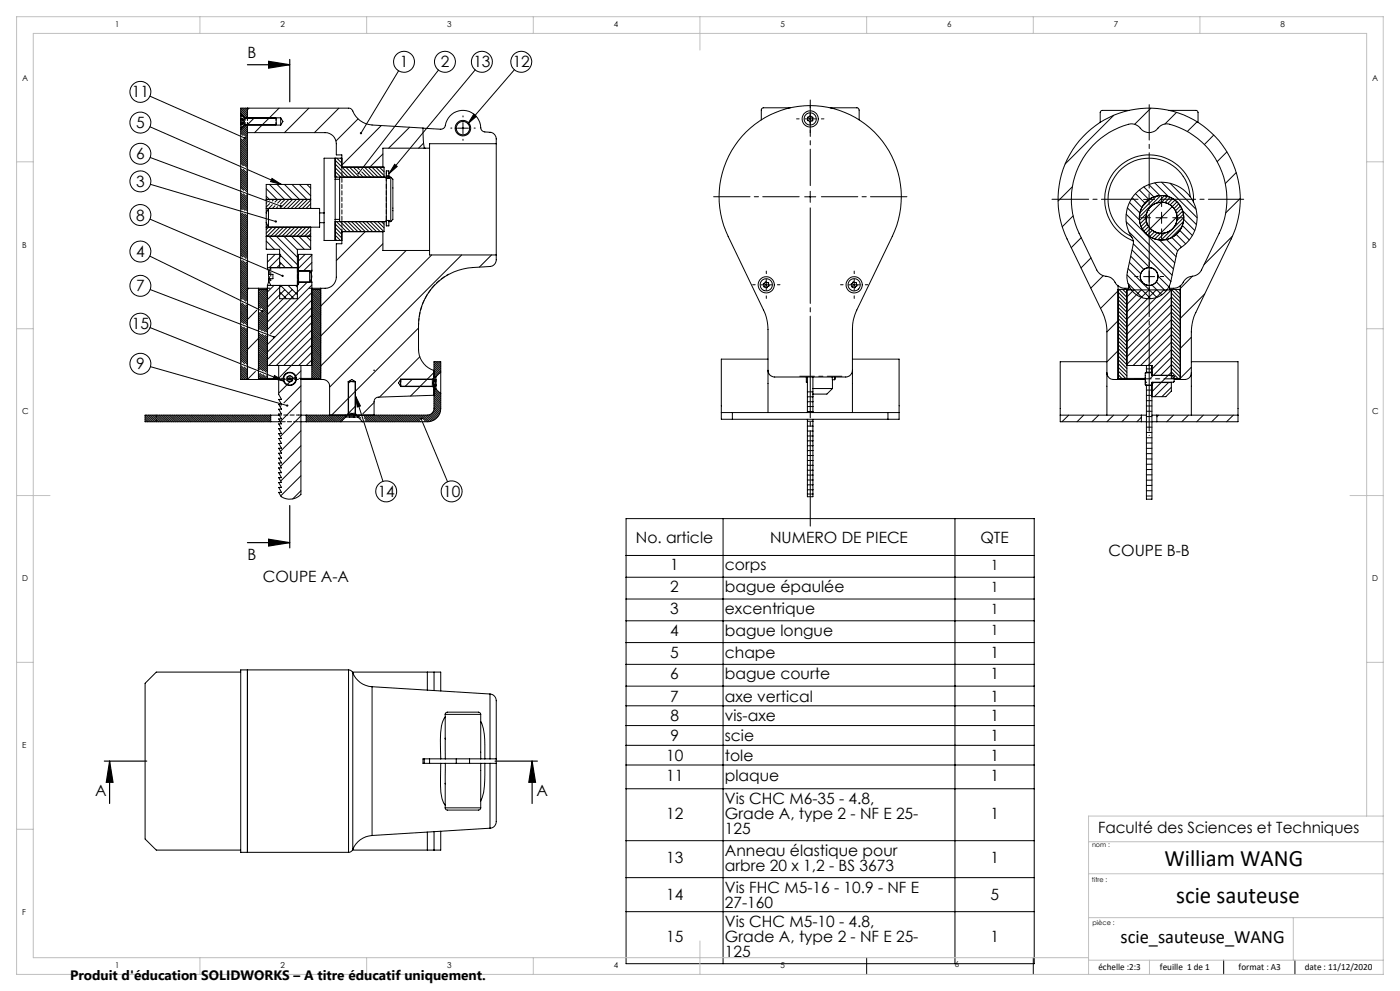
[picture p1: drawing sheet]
<svg xmlns="http://www.w3.org/2000/svg" width="420mm" height="297mm" viewBox="0 0 420 297" stroke-linecap="round" stroke-linejoin="round" font-family="sans-serif">
<g fill="none" stroke="#000" stroke-width=".3">
<path d="M45 38l39.4 17.3M45 28.8l28.4 12.6M72.2 33.7l1.6 1.6M72.2 33.2l2 2M72.2 32.6l2 2M72.2 39.9l.7 .7M72.2 39.3l2 2M72.2 36.9h.7l-.1 .5M72.2 35.5v.3M72.2 36.9v.5M72.2 35.8v1.1M72.2 38.2v.6"/>
<path d="M72.2 34v.6M72.2 34v-1.6h32.4a1.27 1.27 0 0 1 1.2 .9 6.6 6.6 0 0 0 5.8 4.2l15.3 .9M72.2 34.6h.3M72.2 35.5h.6M72.2 37.4h.6M72.2 34.6v.9M72.2 37.4v.8M72.2 38.8v74.9h5.3M72.2 34l1.4 1.3M72.2 38.8l2 2M72.5 34.6l.8 .8h9.5l.1 1.8-.1 .2h-9.5l-.8 .8h-.3M72.5 34.6l-.3 .3"/>
<path d="M72.5 38.5l1.7 1.7M72.6 32.4l1.6 1.6M72.8 35.8v1.1M72.8 35.5l.1 .3h-.7M72.8 35.5l.5 .9-.5 1M72.8 38.2l1.4 1.4M73.1 38l1.1 1.1M73.1 32.4l1.1 1.1M73.4 37.7l.8 .8M73.6 35.3v.1M73.6 37.4v.1M73.6 37.5l-1.4 1.3"/>
<path d="M73.6 37.5h10.6M73.6 35.3h10.6M73.7 32.4l.5 .5 .5-.5M73.8 37.5l.4 .5M74.2 32.4v3M74.2 39.8h23.3a3.3 3.3 0 0 1 3.4 3.3v3.3h1.7v3.7h12.6v3M76.2 35.4l-2 2v76.3M78.6 37.5l-2.2 2.3M80.7 35.4l-2 2M83.7 32.4l-2.9 2.9M84.2 35.3v2.2M84.2 35.3l.7 1.1-.7 1.1"/>
<path d="M92.7 32.4l-7.4 7.4M101.7 32.4l-7.4 7.4M107.4 35.6l-6.6 6.7M114.4 37.6l-11.8 11.9M119.6 21.2l-11.3 18.7M122.9 38.1l-6.3 6.3M126.9 38.4l.4 6M126.9 38.4l5.3 .3a1.65 1.65 0 0 0 1.6-1.9 5.4 5.4 0 0 1 6-3.6 5.4 5.4 0 0 1 4.5 5.5l.2 .4a2.99 2.99 0 0 0 2.5 .5 1.9 1.9 0 0 1 1.9 2v1.5M131.6 21l-24 30.9M137.2 38.4h3.3M138.9 36.8v3.3M142.1 34.2l.8 .7-2.5 2.2z"/>
<path d="M142.6 21l-25.9 31.1M154.3 20.9l-13.9 16.2M237.1 32.3h-8.3l-.4 .5v3.1M241.4 35.6h3.3M242.3 35.1h.4a.34 .34 0 0 1 .4-.4 .34 .34 0 0 1 .3 .4 .37 .37 0 0 1 .5 .1 .37 .37 0 0 1-.2 .5 .34 .34 0 0 1 .1 .5 .34 .34 0 0 1-.5 .1l-.2 .3-.4-.3a.4 .4 0 0 1-.5-.2 .4 .4 0 0 1 .2-.5zM243.1 34v3.3M249.1 32.3h8.2l.4 .7v2.9M334.1 34.6l-14.6 14.5M338.7 33.1h-8.2l-.4 .7v2.9M345.3 32.4l-4.9 4.8M350.7 33.1h8.3l.4 .5v3.1M353 33.7l-3.5 3.5"/>
<path d="M359.1 36.5l-2.9 2.9M45 47.2l39.2 14.6M45.1 55.2l37.6 11.2M72.2 59.5l2 2.1M72.2 59l2 2M72.2 58.4l2 2M72.2 57.9l2 2M72.2 56.2l.9 .8M72.2 55.6l1.8 1.8M72.2 55.1l2 1.9M72.2 54.5l2 2M72.2 53.9l2 2"/>
<path d="M72.2 53.4l2 2M72.2 52.8l2 2M72.2 52.2l2 2.1M72.2 51.7l2 2M72.2 51.1l2 2M72.2 50.5l2 2.1M72.2 48.9l.8 .8M72.2 48.3l1.8 1.8M72.2 47.8l2 2M72.2 47.2l2 2M72.2 46.6l2 2M72.2 46.1l2 2"/>
<path d="M72.2 45.5l2 2M72.2 44.9l2 2.1M72.2 44.4l2 2M72.2 43.8l2 2M72.2 43.3l2 2M72.2 42.7l2 2M72.2 42.2l2 1.9M72.2 41.6l2 2M72.9 41.7l1.3 1.3M73 50.8l1.2 1.2M73 58.1l1.2 1.2M73.3 41.6l.9 .9"/>
<path d="M73.5 41.2l.7 .7M73.9 58.4l.3 .3M74 51.2l.2 .2M79.9 58.8l.9 1M79.9 56.5l3.2 3.3M79.9 59.8h13.3M80.9 55.3l4.4 4.5M81.1 59.8l-.2 .2M81.6 53.5l2.8 1.8-3.2-.9zM82.2 59.8l-.5 .5M83.1 55.3l4.5 4.5M83.3 59.8l-.8 .8"/>
<path d="M84.4 59.8l-1.1 1.1M85.3 55.3l4.5 4.5M85.5 59.8l-1.4 1.4M86.7 59.8l-2.7 2.7M87.6 55.3l4.4 4.5M87.8 59.8l-2.7 2.7M88.9 59.8l-2.7 2.7M89.8 55.3l3.4 3.4M90.1 59.8l-2.8 2.7M91.2 59.8l-2.8 2.7M92.1 55.3l1.1 1.1M92.3 59.8l-2.7 2.7"/>
<path d="M93.2 59.9l-2.5 2.6M100.5 52.5l.6 .6M100.5 51.4l1.7 1.7M100.5 50.3l2.9 2.8M100.5 49.1l4 4M100.5 48l5.1 5.1M100.5 53.7v12.1M100.5 47.4v6.3M100.5 53.7h1.4M100.5 53.1h15.4M101 47.4l1.6 1.5M101.9 53.7v12.1"/>
<path d="M101.9 53.1v.6M102.2 47.4l.4 .4M102.6 47.4h-5.4v16.4M103.7 50.1l3 3M104.8 50.1l3 3M106 50.1l1.3 1.3M107.1 50.1l.7 .7M108 52.1l1 1M108.2 50.1l.1 .1M108.5 51.5l1.6 1.6M109 50.9l2.2 2.2M109.5 50.2l2.8 2.9"/>
<path d="M110.5 50.1l3 3M111.6 50.1l3 3M112.7 50.1l2.5 2.5M113.8 50.1l1.4 1.4M114.9 46.1l-4 4M115.9 53.4v12.7M115.9 52.7v.7M115.9 52.7h.8M116.7 52.1v-.9h-.8v1.5M116.7 52.1v.6M116.7 52.7v.7h-.8M116.7 53.1h.5"/>
<path d="M117.2 53.1v13.3M117.2 53.1l.7 .6v12.1l-.7 .6M118.4 49.2l.8 .7-2.5 2.2zM127.1 42.9l-1.5 1.5M127.3 44.4h.1M128.9 44.4v30.7M128.9 44.4h-14v5.7l.3 .2M148.9 43.1v33.3M148.9 43.1h-20v1.3M241.4 59h3.3M243.1 57.3v3.3M321.7 55.9l-4.3 4.4"/>
<path d="M339.7 59.3l2.8 2.9M340.6 58l2.9 2.9M340.8 57.9a10.7 10.7 0 0 1 16.2 1 10.7 10.7 0 0 1-3.4 15.9l-.6 1.1-1.7 8.4a6.7 6.7 0 0 1-8 5.1 6.7 6.7 0 0 1-5.1-7.9l1.8-8.3-.1-1.3a11.1 11.1 0 0 1 .9-14zM341.8 56.9l2.9 2.9M343.1 59.8h3.3M343.1 56l3 3M344.7 55.3l3.3 3.3M344.7 58.1v3.3M345.1 59.5l-2.4 2.4M346.4 54.8l4.2 4.1M347 58.8l-5 4.9M348.2 58.6l-6.4 6.4"/>
<path d="M348.5 54.6l10.6 10.7M349.3 58.7l-2.1 2.1M350.2 58.8l-8.1 8.3M351 54.9l7.8 7.8M351.1 59.1l-1.6 1.6M351.8 59.5l-1.5 1.5M352.5 60l-1.5 1.4M357 58.9a12.3 12.3 0 0 0-19.1-9.4 12.3 12.3 0 0 0 1.5 21.3M364.1 40.5l-2.8 2.8M368.1 45.5l-2.9 2.9M370.9 51.7l-3.3 3.3M372.1 59.5l-4.4 4.3"/>
<path d="M44.9 76.8l33.8 16.4M45 65.7l39.8 17M72.2 78.6l2 2M72.2 71.9l2 2M72.2 71.3l2 2M72.2 65.7l2 2M72.2 79.8l2 1.9M72.2 79.2l2 2M72.2 78.1l2 2M72.2 76.4l.7 .6M72.2 75.8l1.6 1.7M72.2 75.2l2 2.1"/>
<path d="M72.2 74.7l2 2M72.2 74.2l2 1.9M72.2 73.6l2 2M72.2 73l2 2M72.2 72.5l2 2M72.2 70.8l2 2M72.2 70.2l2 2M72.2 69.6l2 2M72.2 69.1l2 2M72.2 68.5l2 2M72.2 68l2 2M72.2 67.4l2 2"/>
<path d="M72.2 66.8l2 2M72.2 66.3l2 2M72.2 65.2l2 2M72.2 64.6l2 2M72.2 64l2 2M72.2 61.8l1.3 1.3M72.2 61.2l2 2M72.2 60.7l2 1.9M72.2 60.1l2 2M72.2 62.3l.5 .6M72.6 63.8l1.6 1.7M72.8 78.1l1.4 1.4"/>
<path d="M73.4 64.1l.8 .8M73.8 78.5l.4 .4M74.2 64.3h.1M79.9 72.2l2.4 2.5M79.9 74.5l.2 .2M79.9 62.5v1.3M79.9 66.7v1.4M79.9 63.8l.6-1.3v5.6M79.9 62.5h16v1.3M79.9 62.5v-7.2h13.3v7.2M79.9 63.8v2.9M79.9 68.1v6.6h4v5.5"/>
<path d="M79.9 70.8h13.3M79.9 66.7l.6 1.4M80.1 60.7l-.2 .2M80.3 76.2l-.1 .1M80.6 68.1l-.7 .7M80.7 70.8l8.5 8.5M80.9 61l-1 1.1M81.7 61.3l-1.1 1.2M81.7 68.1l-1.8 1.8M82.5 61.7l-.8 .8M82.5 76.2l-2.3 2.4M82.8 68.1l-2.7 2.7"/>
<path d="M82.9 70.8l6.3 6.3M83.3 61.9l-.5 .6M83.9 76.3l3.9 3.9M83.9 78.5l1.7 1.7M84 68.1l-2.8 2.7M84.2 76.8l-3.4 3.4M84.2 79.1l-1.2 1.1M84.2 76.2h-4v4M85.1 68.1l-2.8 2.7M85.2 70.8l4 4.1M86.2 68.1l-2.7 2.7M87.3 68.1l-2.7 2.7"/>
<path d="M87.4 70.8l3.9 3.9M88.4 68.1l-2.7 2.7M89.6 68.1l-2.7 2.7M89.6 70.8l3.6 3.6M90.7 68.1l-2.7 2.7M91.5 76.2l-2 2M91.8 68.1l-2.7 2.7M91.9 70.8l1.3 1.3M92.9 68.1l-2.7 2.7M93.2 61.1l-1.4 1.4M93.2 62.2l-.2 .3M93.2 68.9l-1.9 1.9"/>
<path d="M93.2 70.1l-.7 .7M93.2 68.1v6.6h-4v5.5M93.6 76.4l-4.1 4M93.6 78.7l-2.6 2.5M95.9 63.8v2.9M95.9 66.7v1.4h-16M95.9 63.8h1.3M95.9 66.7h1.3M97.2 63.8v2.9M97.2 66.7v5.4h5.4M100.5 71.6l.5 .5M100.5 70.5l1.6 1.6"/>
<path d="M100.5 69.4l2.1 2M100.5 68.2l2.1 2M100.5 67.1l2.3 2.3M100.5 65.8v6.3M100.5 66.4h15.4M100.5 65.8h1.4M101 66.4l3 3M101.9 65.8v.6M102.1 66.4l3 3M103.2 66.4l3 3M104.4 66.4l3 3M105.4 66.4l3 3"/>
<path d="M106.6 66.4l3 3-8.7 8.7M107.7 66.4l3 3M108.8 66.4l3 3M110 66.4l3 3M111.1 66.4l3 3M112.2 66.4l3 3M113.3 66.4l1.9 1.9M114.4 66.4l.8 .8M114.9 73.1l-18.7 18.7M114.9 69.4v5.7h14M115.2 69.4h-12.6v3.7h-1.7v10a3.3 3.3 0 0 1-3.4 3.3h-1.3M115.2 66.4v3"/>
<path d="M115.9 66.1h.8v1.6h-.8zM116.7 66.4h.5M121.8 75.1l-25.6 25.6M128.9 75.1v1.3h20M129.5 76.4l-33.3 33.3M138.5 76.4l-39.6 39.6M147.5 76.4l-3.7 3.6M148.9 76.4a3.3 3.3 0 0 1-.6 2.8l-.6 .5-.7 .2a27.4 27.4 0 0 0-10.8 1.6 17.3 17.3 0 0 0-10.6 16v7.2a6.7 6.7 0 0 0 4.6 6.4M321.9 64.7l-3.2 3.3M324.4 71.2l-3 3M327.3 77.3l-3 3M337.9 66.5l14.1 14.1"/>
<path d="M337.9 64.2l14.5 14.6M338.2 62.3l3.6 3.6M338.7 69.5l12.9 13M338.8 78.6l3.4 3.4M338.8 60.7l3.1 3.1M339.2 76.8l3.9 3.9M339.6 74.9l5.3 5.3M340 73.1l11.3 11.2M343.9 66.3l-1.6 1.6M344 64l-2.2 2.1M344.2 67.1l-1.5 1.5M344.6 67.9l-1.5 1.4"/>
<path d="M345.7 69l-1.5 1.4M346.4 69.5l-1.5 1.4M346.8 65.3h3.3M347.2 69.8l-1.5 1.5M347.8 71.9l5 5M348.5 63.6v3.4M349.3 69.8l-2 2.1M349.9 71.8l3.4 3.4M351.5 68.8l-3.1 3.1M351.6 71.2l2.9 2.9M352.9 70.3l2.8 2.8M353.1 60.5l-9.4 9.4"/>
<path d="M353.6 61.1l-1.4 1.4M353.9 69.1l2.9 2.8M354.1 61.7l-1.5 1.5M354.5 62.4l-1.5 1.6M354.5 68l-3.3 3.3M354.7 67.6l3 3M354.8 63.2l4.1 4.1M354.8 63.2l-8.4 8.4M355 64.2l-1.9 1.9M355 66.4l-5.4 5.5M355.1 65.8l3.3 3.3M355.1 65.2l-3.1 3.1"/>
<path d="M358 60.6a13.3 13.3 0 0 0-11.1-14 13.3 13.3 0 0 0-15 9.7 13.3 13.3 0 0 0 8.1 15.9M369.7 70.8l-8.5 8.5M45 98.2l40.2 16M45 86.8l37.2 14.2M72.2 84.8l2 2 .4-.4M72.2 96.6l.1 .1M72.2 96l1 1M72.2 94.9l2 2M72.2 94.3l2 2M72.2 91l2 2M72.2 89.3l.4 .4M72.2 83.7l2 2"/>
<path d="M72.2 83.1l2 2M72.2 99.9l2 2M72.2 99.4l2 2M72.2 98.8l2 2M72.2 98.3l2 2M72.2 97.7l2 2M72.2 95.5l1.9 1.9M72.2 93.2l2 2M72.2 92.7l2 1.9M72.2 92.1l2 2M72.2 91.5l2 2M72.2 88.7l1.5 1.6"/>
<path d="M72.2 88.2l2 2M72.2 87.6l2 2M72.2 87.1l2 1.9M72.2 86.5l2 2M72.2 85.9l2 2M72.2 85.4l2 1.9M72.2 84.2l2 2.1M72.2 82.5l2 2.1M72.2 82l2 2M72.2 81.4l2 2M72.2 80.9l2 2M72.2 80.3l2 2"/>
<path d="M72.6 90.8l1.6 1.6M73.1 98l1.1 1.2M73.7 91.4l.5 .5M74 98.4l.2 .2M74.2 86.4h3.3M77 93l-2.8 2.8-2-2M77.5 98l1.2 1.1M77.5 97.4l2.1 2.1M77.5 96.9l2.7 2.7M77.5 96.3l2.7 2.7M77.5 95.7l2.7 2.7M77.5 95.2l2.7 2.7"/>
<path d="M77.5 94.6l2.7 2.7M77.5 94l2.7 2.7M77.5 93.5l2.7 2.7M77.5 91.3l2.7 2.6M77.5 90.7l2.7 2.7M77.5 90.1l2.7 2.7M77.5 89.6l2.7 2.6M77.5 89l2.7 2.7M77.5 88.4l2.7 2.7M77.5 87.9l2.7 2.7M77.5 87.3l2.7 2.7M77.5 91.8l.7 .6"/>
<path d="M77.5 98.6l.3 .2M77.5 86.4h2.7M77.5 86.4v27.3M77.7 99.8l2.5 2.5M78.1 86.7l2.1 2.2M78.1 93.6l2.1 2M78.6 93.4l1.6 1.6M78.6 86.7l1.6 1.6M78.8 93l1.4 1.5M79.2 86.7l1 1M79.8 86.7l.4 .5M80.2 80.2l.4 1.6"/>
<path d="M80.2 86.7l-2.7 .1 2.7 2.6M80.2 85.5h9M80.2 80.2h9M80.2 85.5v27.9M80.6 82.2h1.3v1.3h-1.3l.6 2M80.6 82.2l.2 1.3M80.7 83.9l-.5 1.6M80.8 83.3l-.1 .2M81.2 80.2l-.6 2M82.2 85.5l-2 2M83.9 87.5l2 2M83.9 85.5v4h5.3v-4"/>
<path d="M84.2 85.5l4 4M84.2 85.8l-4 4M85.4 86.9l-5.2 5.1M86.4 85.5l2.8 2.8M87.6 86.9l-7.4 7.4M88.7 85.5l.5 .6M89.2 80.2v5.3M89.2 80.2l.3 .3M89.5 81.2v3.4M89.5 84.6h4.1M89.5 81.2v-5h4.1v5M89.5 84.6v.6l-.3 .3"/>
<path d="M89.5 81.2h4.1M89.9 84.6l-.4 .3M92.2 84.6l-12 11.9M92.9 81.2a2.43 2.43 0 0 1 0 3.4zM93.6 85.4l-13.4 13.4M93.6 94.4l-13.4 13.3M93.6 100l2.6 2.6M93.6 99.4l2.6 2.7M93.6 98.3l2.6 2.6M93.6 97.7l2.6 2.7M93.6 97.2l2.6 2.6M93.6 96.6l2.6 2.7"/>
<path d="M93.6 96l2.6 2.7M93.6 95.5l2.6 2.6M93.6 94.9l2.6 2.7M93.6 94.3l2.6 2.7M93.6 93.8l2.6 2.6M93.6 93.2l2.6 2.7M93.6 92.7l2.6 2.6M93.6 92.1l2.6 2.7M93.6 91.5l2.6 2.7M93.6 91l2.6 2.7M93.6 90.4l2.6 2.7M93.6 89.8l2.6 2.7"/>
<path d="M93.6 89.3l2.6 2.7M93.6 88.7l2.6 2.7M93.6 88.2l2.6 2.6M93.6 87.6l2.6 2.7M93.6 87.1l2.6 2.6M93.6 80.9l-.3 .3M93.6 87.7l-12.5 12.4M93.6 89.9l-13.4 13.4M93.6 92.2l-13.4 13.3M93.6 96.7l-13 12.8M93.6 81.2l-.3 1.3 .3 2.1M93.6 86.4h2.6"/>
<path d="M93.6 84.6v28.8M93.6 86.7h2.6M93.8 86.7l2.4 2.4M94.4 86.7l1.8 1.9M94.9 86.7l1.3 1.3M95.5 86.7l.7 .8M96 86.7l.2 .2M96.2 86.4v27.3M125.6 98.3l-19 18.9M228.2 85.4h3.3M229.1 84.9h.3a.4 .4 0 0 1 .3-.4 .4 .4 0 0 1 .5 .2 .34 .34 0 0 1 .4 .1 .34 .34 0 0 1-.1 .5 .33 .33 0 0 1 .2 .4 .33 .33 0 0 1-.4 .2 .34 .34 0 0 1-.3 .4 .34 .34 0 0 1-.4-.3 .34 .34 0 0 1-.5-.1 .34 .34 0 0 1 .1-.5zM229.9 83.7v3.3"/>
<path d="M254.6 85.4h3.3M256.3 83.7v3.3M331 82.6l-3.8 3.8M332.1 99.4a13 13 0 0 0-1.3-5.7l-10.7-22.1a27.3 27.3 0 0 1 24.6-39.2 27.3 27.3 0 0 1 24.7 39.2l-10.7 22.1a13.7 13.7 0 0 0-1.3 5.7v12.4M332.1 99.4v12.4M335.4 87.2l-5.2 5.2M335.4 96.1l-3.3 3.4M335.4 99.9l2.7 2.7M335.4 98.8l2.7 2.7M335.4 97.7l2.7 2.6M335.4 96.6l2.7 2.6M335.4 95.4l2.7 2.7"/>
<path d="M335.4 94.3l2.7 2.7M335.4 93.2l2.7 2.6M335.4 92.1l2.7 2.6M335.4 90.9l2.7 2.7M335.4 89.8l2.7 2.7M335.4 88.7l2.7 2.7M335.4 87.6l2.7 2.6M335.4 85.7l-.7-.8a3.8 3.8 0 0 0-3.8-2.3l-.7-.4-1-.9-5.5-11.4a23.2 23.2 0 0 1 15.8-32.8l1.9 .6a3.9 3.9 0 0 0 4.5 1.8l1.1-.6a3.6 3.6 0 0 1 3.9-1.7 23.3 23.3 0 0 1 14.9 32.7l-5.4 11a4 4 0 0 1-3.6 2.1 5 5 0 0 0-2.3 2.3l-.4 .4M335.4 85.7l1.5 .7h1.7M335.4 86.7h2.7M335.4 85.7v28M335.7 86.7l2.4 2.4"/>
<path d="M336.8 86.7l1.3 1.3M338 86.7l13.4 .2-13.3 13.3M338.1 86.7h.5M338.1 86.7v26.7M338.1 82.4l7.1 7.1M338.4 84.9l4.3 4.3M338.4 80.5l8.7 8.6M338.6 85.5v1.4M340.2 86.9l-2.1 2.1M342.4 86.9l-4.3 4.3M343.1 82.9h3.3M344.7 86.9l-6.6 6.6"/>
<path d="M344.7 81.2v3.4M345.6 85.4l2.9 3M346.9 84.5l2.8 2.8M346.9 86.9l-8.8 8.8M347.4 82.7l3.3 3.3M349.1 86.9l-11 11.1M350.8 86.7h.6M350.8 85.5v1.4M351.4 89.1l-13.3 13.3M351.4 98.1l-11.5 11.4M351.4 99.1l2.7 2.6M351.4 98l2.7 2.6"/>
<path d="M351.4 96.8l2.7 2.7M351.4 95.7l2.7 2.7M351.4 94.6l2.7 2.7M351.4 93.5l2.7 2.6M351.4 92.4l2.7 2.6M351.4 91.2l2.7 2.7M351.4 90.1l2.7 2.7M351.4 89l2.7 2.6M351.4 87.8l2.7 2.7M351.4 86.7l2.7 2.7M351.4 91.4l-13.3 13.3M351.4 93.6l-13.3 13.3"/>
<path d="M351.4 95.8l-13.3 13.4M351.4 86.7v26.7h2.7l3.3-3.3M351.4 86.7h2.7M352.5 86.7l1.6 1.6M353.7 86.7l.4 .5M354.1 85.7l-1 .6-2.3 .1M354.1 85.7v28M357.7 82.8l-3.6 3.7M361.4 88.1l-7.3 7.3M45.1 109.9l41.1 11.7M72.2 107.2l2 2.1M72.2 103.9l2 2"/>
<path d="M72.2 103.3l2 2M72.2 102.2l2 2M72.2 101.6l2 2M72.2 101.1l2 2M72.2 113.4l.3 .3M72.2 112.9l.9 .8M72.2 112.3l1.5 1.4M72.2 111.8l2 1.9M72.2 111.2l2 2M72.2 110.6l2 2M72.2 110.1l2 2M72.2 108.4l.2 .2"/>
<path d="M72.2 107.8l1.1 1.2M72.2 106.7l2 2M72.2 106.1l2 2M72.2 105.6l2 2M72.2 105l2 2M72.2 104.5l2 1.9M72.2 100.5l2 2M72.4 109.6l1.8 1.9M73.3 110l.9 .9M76.6 111.3l-2.4 2.4M77.5 110.4l-.1 .2M77.5 101.4l-3.3 3.4-2-2"/>
<path d="M77.5 113.1l.3 .3M77.5 112.6l.9 .8M77.5 112l1.4 1.4M77.5 109.8l1.5 1.4M77.5 109.2l2.4 2.4M77.5 108.7l2.7 2.6M77.5 108.1l2.7 2.7M77.5 107.5l2.7 2.7M77.5 107l2.7 2.6M77.5 106.4l2.7 2.7M77.5 105.9l2.7 2.6M77.5 105.3l2.7 2.6"/>
<path d="M77.5 104.7l2.7 2.7M77.5 104.2l2.7 2.6M77.5 103.6l2.7 2.7M77.5 103l2.7 2.7M77.5 102.5l2.7 2.7M77.5 101.9l2.7 2.7M77.5 101.3l2.7 2.7M77.5 100.8l2.7 2.7M77.5 100.2l2.7 2.7M77.5 110.3l.5 .5M77.5 113.7h6.1M77.5 113.4h2.7"/>
<path d="M78 111.9l1.5 1.5M78.6 100.2l1.6 1.6M78.9 112.3l1.1 1.1M79.5 100.5l.7 .7M79.8 112.6l.4 .4M80.2 113.4h3.4M80.2 109.5h13.4l2.6 2.7M80.4 100.9l-.2 .1M82.3 112.5l2.9 1.7-3.2-.7zM83.6 109.5v8.7l.9 1.5h-.9l.9 1.4h-.9l.9 1.5h-.9l.9 1.5h-.9l.9 1.5h-.9l.9 1.4h-.9l.9 1.5h-.9l.9 1.5h-.9l.9 1.4h-.9l.9 1.5h-.9l.9 1.4h-.9l.9 1.5h-.9l.9 1.5h-.9l.9 1.4h-.9l.9 1.5h-.9M84.9 113.7h.2M84.9 113.4h.2"/>
<path d="M86.1 115.4l-2.5 2.4M86.6 113.4h.6M86.6 113.7h.6M88.6 112.8l-2.4 2.4M88.8 113.7h.1M88.8 113.4h.1M90.3 115.6l-5.1 5.2M90.3 111.2l-1.6 1.5M90.3 109.5v38.7a4.7 4.7 0 0 1-6 .6l-.7-1.2h.9l-.9-1.5h.9l-.9-1.5h.9l-.9-1.4h.9l-.9-1.5h.9l-.9-1.5M90.3 113.4h3.3M90.3 113.7h5.9M93.6 112.9l.5 .5"/>
<path d="M93.6 111.8l1.6 1.6M93.6 111.2l2.2 2.2M93.6 106.1l2.6 2.7M93.6 104.5l2.6 2.6M93.6 112.3l1.1 1.1M93.6 110.6l2.6 2.7M93.6 110.1l2.6 2.6M93.6 108.9l2.6 2.7M93.6 108.4l2.6 2.7M93.6 107.8l2.6 2.7M93.6 107.2l2.6 2.7M93.6 106.7l2.6 2.7"/>
<path d="M93.6 105l2.6 2.7M93.6 103.9l2.6 2.7M93.6 103.3l2.6 2.7M93.6 102.8l2.6 2.6M93.6 102.2l2.6 2.7M93.6 101.6l2.6 2.7M93.6 101.1l2.6 2.6M93.6 100.5l2.6 2.7M93.6 101.1l-8.5 8.4M93.6 103.4l-9.8 9.7M93.6 107.9l-1.7 1.6M93.6 113.4h2.6"/>
<path d="M96.2 108.2l-2.6-2.6-4 3.9M96.2 101.5l-2.6-2.7-10.7 10.7M96.2 113.7a2.16 2.16 0 0 1 2.7 2v8.7M104.5 119.4l-5 5 2 2M104.5 114.4h.1M104.5 114.4v10h-12.6M104.5 114.4l1.1-.7 1 .7M104.6 114.4v9.5M104.6 114.4h1.9M105.1 114.3l-.5 .5M106.5 117.3l-1.9 2M106.5 114.4h.1"/>
<path d="M106.5 114.4v9.5l.9 .8M106.6 118.7l1.5 3-.9 .3zM106.6 118.7l8.3 25.6M106.6 114.4v10h21.6a2.05 2.05 0 0 0 2-2v-6.6h-10M120.2 115.7v.1M120.2 113.6v.2M120.2 115.7h9.5l.8 .9M120.2 113.6l-.6 1.2 .6 1M123.6 113.7l-2 2M125.9 106.9l-12.1 12.1M126 115.8l-2.8 2.9M128.1 113.7l-2 2"/>
<path d="M130.2 111.6l-2 2M130.2 119.8l2 2M130.2 119.2l2 2M130.2 118.7l2 2M130.2 118.1l2 2M130.2 117.5l2 2.1M130.2 117l2 2M130.2 112.5l.4 .4M130.2 111.9l.8 .8M130.2 111.4l1.1 1M130.2 110.8l1.4 1.3M130.2 110.2l1.6 1.7"/>
<path d="M130.2 109.7l1.9 1.9M130.2 109.1l2 2M130.2 108.5l2 2.1M130.2 113.8l-.1 .4h.7M130.2 114.2v1.1M130.2 118.5l-16.7 .5a1.32 1.32 0 0 0-1.3 1.4v4M130.2 113.8l-.5 1 .5 .9M130.2 115.7h.6M130.2 116.6h.6M130.2 112.9h.6M130.2 113.8h.6M130.4 116.6l1.8 1.8"/>
<path d="M130.5 112.9l-.8 .8h-9.5v2M130.6 108.4l1.6 1.6M130.7 115.7l-.6 .5M130.8 115.3h-.7l.1 .4M130.8 115.3v.4M130.8 113.8v.4M130.8 114.2v1.1M130.8 112.9v.9M130.8 115.7v.9M130.8 116.6l1.4 1.4M131.2 108.4l1 1M131.7 108.4l.5 .5"/>
<path d="M132.2 118v4.4a4 4 0 0 1-4 4h-19.4M132.2 111.5v6.5M132.2 111.5v-3.1h-2v5.2h-10M132.2 111.5l-1.4 1.4M230.4 111v-12.3a13.4 13.4 0 0 0-1.3-5.8l-10.7-22.1a27.3 27.3 0 0 1 24.7-39.2 27.3 27.3 0 0 1 24.6 39.2l-10.7 22.1a12.7 12.7 0 0 0-1.3 5.8v12.3M230.4 111a1.99 1.99 0 0 0 2 2h21.3a2.05 2.05 0 0 0 2-2M230.4 107.6h-14v16M230.4 111v12.6M241.9 113v1.6h.3M242.2 113v10.6M242.2 118.9h1.7M242.2 117.4h1.7"/>
<path d="M243.9 116.4h5.8M243.9 113v10.6M249.7 113v3.4M249.7 113.8h.7M249.7 116.4l-1.6 1.7h-4.2M250.4 113v.8M250.5 113l-.1 .8M255.7 107.6h14v16M255.7 111v12.6M332.1 108.4h-14v16M332.1 111.8a1.99 1.99 0 0 0 2 1.9h1.3M332.1 111.8v12.6"/>
<path d="M335.4 105.1l-3.3 3.3M335.4 112.3l1.1 1.1M335.4 111.2l2.3 2.2M335.4 110l2.7 2.7M335.4 108.9l2.7 2.7M335.4 107.8l2.7 2.7M335.4 106.6l2.7 2.7M335.4 105.5l2.7 2.7M335.4 104.4l2.7 2.7M335.4 103.3l2.7 2.6M335.4 102.2l2.7 2.6M335.4 101l2.7 2.7"/>
<path d="M335.4 113.7h8.2M335.4 113.4h2.7M338.1 109.5h7.5v3h6.4l.2 .2v1.7l-.2 .1-6.4 .1v35h-1.7v-34.1M338.1 113.4h5.5M343.9 110.6h1.7M343.9 116.9h1.7M343.9 118.5h1.7M343.9 111.5v.2M343.9 115.4v.1M343.9 115.5h1.7M343.9 109.5v2M343.9 111.5h1.7"/>
<path d="M344 114.5l-.4 .4M345.6 111.7l-2 .1v3.5l2 .1M345.6 112.5h5.8l.8 .9M345.6 114.6h5.8M345.9 112.5l-1 1.1M346.1 114.6l-.5 .5M348.3 114.6l-2.7 2.8M350.4 112.5l-2 2M350.6 114.6l-4.3 4.3M351.4 116.1l-2.8 2.8M351.4 106.9l2.7 2.7M351.4 101.3l2.7 2.7"/>
<path d="M351.4 111.4l2 2M351.4 110.3l2.7 2.7M351.4 109.2l2.7 2.7M351.4 108.1l2.7 2.6M351.4 105.8l2.7 2.7M351.4 104.7l2.7 2.6M351.4 103.6l2.7 2.7M351.4 102.4l2.7 2.7M351.4 100.2l2.7 2.7M351.4 109.3l-3.1 3.2M351.4 111.6l-.9 .9M351.4 100.3l-9.2 9.2"/>
<path d="M351.4 102.6l-6.9 6.9M351.4 104.8l-5.8 5.9M351.4 107.1l-5.4 5.4M351.4 114.5v2.7l-1.7 1.7h-4.1M352.2 113.7h1.9M357.4 101.1l-3.3 3.3M357.4 108.4h14v16M357.4 111.8a1.93 1.93 0 0 1-2 1.9h-1.3M357.4 111.8v12.6M43.5 126.3l.2 .1M43.5 125.7l.7 .7M43.5 125.2l1.3 1.2"/>
<path d="M43.5 124.6l1.8 1.8M43.9 124.4l2 2M44.5 124.4l2 2M45 124.4l2 2M45.6 124.4l2 2M46.1 124.4l2.1 2M46.7 124.4l2 2M47.3 124.4l2 2M47.8 124.4l2 2M48.4 124.4l2 2M49 124.4l1.9 2M49.5 124.4l2 2"/>
<path d="M50.1 124.4l2 2M50.7 124.4l1.9 2M51.2 124.4l2 2M51.8 124.4l2 2M52.3 124.4l2 2M52.9 124.4l2 2M53.4 124.4l2.1 2M54 124.4l2 2M54.6 124.4l2 2M55.1 124.4l2 2M55.7 124.4l2 2M56.3 124.4l1.9 2"/>
<path d="M56.8 124.4l2 2M57.4 124.4l2 2M57.9 124.4l2 2M58.5 124.4l2 2M59.1 124.4l2 2M59.6 124.4l2 2M60.2 124.4l2 2M60.7 124.4l2.1 2M61.3 124.4l2 2M61.9 124.4l2 2M62.4 124.4l2 2M63 124.4l2 2"/>
<path d="M63.5 124.4l2 2M64.1 124.4l2 2M64.7 124.4l2 2M65.2 124.4l2 2M65.8 124.4l2 2M66.4 124.4l2 2M66.9 124.4l2 2M67.5 124.4l2 2M68.1 124.4l1.9 2M68.6 124.4l2 2M69.2 124.4l2 2M69.7 124.4l2 2"/>
<path d="M70.3 124.4l2 2M70.8 124.4l2 2M71.4 124.4l2 2M72 124.4l2 2M72.5 124.4l2 2M73.1 124.4l2 2M73.7 124.4l2 2M74.2 124.4l2 2M74.8 124.4l2 2M75.4 124.4l1.9 2M75.9 124.4l2 2M76.4 124.4l2.1 2"/>
<path d="M77 124.4l2 2M77.6 124.4l2 2M78.1 124.4l2.1 2M78.7 124.4l2 2M79.3 124.4l1.9 2M79.8 124.4l1.4 1.4M80.4 124.4l.8 .8M81 124.4l.2 .3M81.2 124.4h2.6M81.2 124.4h-37.7v2h37.7M81.2 124.4v2M84.3 121.6l-.3 .3"/>
<path d="M90.3 120.2l-6.2 6.2h-2.9M90.3 124.6l-6.2 6.2M90.3 129.1l-6.2 6.2M90.3 133.6l-6.1 6.1M90.3 138.1l-6.1 6.1M90.3 126.4h1.6M90.3 124.4h1.6M91.9 126.4h.1M91.9 125.8l.6 .6M91.9 125.2l1.2 1.2M91.9 124.7l1.7 1.7M91.9 126.4h10.4"/>
<path d="M91.9 124.4v2M92.2 124.4l2 2M92.7 124.4l2 2M93.3 124.4l2 2M93.9 124.4l1.9 2M94.4 124.4l2 2M95 124.4l2 2M95.5 124.4l2 2M96.1 124.4l2 2M96.7 124.4l2 2M97.2 124.4l2 2M97.8 124.4l2 2"/>
<path d="M98.4 124.4l2 2M98.9 124.4l2 2M100 124.4l2 2M100.6 124.4l1.8 1.9M101.1 124.4l1.6 1.6M101.7 124.4l1.3 1.3M102.3 124.4l1 1M102.3 126.4h6.5M102.8 124.4l.8 .7M103.7 125h2.5M103.7 124.4v.6M103.7 125l-1.4 1.4"/>
<path d="M104.6 123.9l-.9 .8-.3-.3M104.9 124.4h1.3M106.2 124.3h.1M106.2 125h.1M106.2 124.3v.7M106.2 124.3l-.6-.4-.7 .4v.7M106.2 125h1.2M106.5 121.8l-1.9 2M107.4 125l1.4 1.4M107.4 125v-.5l.8 .8M107.9 124.4l.1 .1M109 124.4l2 2"/>
<path d="M109.3 125.2l1.2 1.2M109.5 126l.4 .4M109.6 124.4l2 2M110.1 124.4l2 2M110.7 124.4l2 2M111.3 124.4l1.9 2M111.8 124.4l2 2M112.2 120.6l-3.3 3.4M112.4 124.4l2 2M113 124.4l1.9 2M113.5 124.4l2 2M114.1 124.4l2 2"/>
<path d="M114.6 124.4l2 2M115.2 124.4l2 2M115.7 124.4l2.1 2M116.3 124.4l2 2M116.9 124.4l2 2M117.4 124.4l2.1 2M118 124.4l2 2M118.6 124.4l1.9 2M119.1 124.4l2 2M119.7 124.4l2 2M120.2 124.4l2 2M120.8 124.4l2 2"/>
<path d="M121.4 124.4l2 2M121.9 124.4l2 2M122.5 124.4l2 2M123 124.4l2.1 2M123.6 124.4l2 2M124.2 124.4l2 2M124.7 124.4l1.3 1.3M125.3 124.4l1.1 1.1M125.8 124.4l1 .9M126.3 125.5l8 18.9M126.4 124.4l2 2M126.8 125.4l1 1"/>
<path d="M127 124.4l1.9 2M127.2 126.4h.1M127.5 124.4l1.9 1.8M128.1 124.4l1.7 1.7M128.6 124.4l1.5 1.5M129 124.2l1.5 1.5M129.4 124l1.4 1.4M129.7 123.8l1.4 1.4M129.9 123.4l1.5 1.5M130.1 123l1.5 1.5M130.2 122.6l1.6 1.6M130.2 120.9l2 2"/>
<path d="M130.2 122l1.8 1.8M130.2 121.5l1.9 1.9M130.2 120.4l2 1.9M216.4 123.6v2.1h53.3v-2.1M216.4 123.6h53.3M219.7 123.6v2.1M242.2 125.7v22.4M242.2 139.4h1.7M242.2 138h1.7M242.2 136.5h1.7M242.2 135h1.7M242.2 133.6h1.7"/>
<path d="M242.2 132.1h1.7M242.2 130.7h1.7M242.2 129.2h1.7M242.2 127.7h1.7M242.2 126.3h1.7M242.2 123.3h1.7M242.2 121.8h1.7M242.2 120.4h1.7M243.9 125.7v22.4M266.4 123.6v2.1M318.1 124.4v2h24.3M318.1 124.4h24.3"/>
<path d="M320.6 124.4l-2 2M325.1 124.4l-2 2M329.6 124.4l-2 2M334.1 124.4l-2 2M338.6 124.4l-2.1 2M342.4 125.1l-1.3 1.3M342.4 126.4h1.5M342.4 124.4h1.5M342.4 124.4v2M343.9 120.1h1.7M343.9 121.7h1.7M343.9 123.3h1.7"/>
<path d="M343.9 124.8h1.7M343.9 126.4h1.7M343.9 128h1.7M343.9 129.6h1.7M343.9 131.2h1.7M343.9 132.8h1.7M343.9 134.4h1.7M343.9 136h1.7M343.9 137.5h1.7M343.9 139.1h1.7M345.6 126.4h1.5M345.6 124.4h1.5"/>
<path d="M347.1 124.4h24.3M347.1 124.4v2M347.6 124.4l-.5 .5M352 124.4l-2 2M356.5 124.4l-2 2M361 124.4l-2 2M365.5 124.4l-2 2M370 124.4l-2 2M371.4 124.4v2h-24.3M83.6 140.2v.1M83.7 144.6l-.1 .1M90.3 147.1l-2.5 2.4"/>
<path d="M90.3 142.6l-6.1 6M187.8 155.4h122.5v133.4h-122.5zM216.9 155.4v133.4M242.2 148.1v.8h1.7v-.8M242.2 146.8h1.7M242.2 148.1h1.7M242.2 145.3h1.7M242.2 143.9h1.7M242.2 142.4h1.7M242.2 140.9h1.7M286.5 155.4v133.4M343.9 140.7h1.7"/>
<path d="M343.9 142.3h1.7M343.9 143.9h1.7M343.9 145.5h1.7M343.9 147.1h1.7M343.9 148.7h1.7M187.8 166.5h122.5M187.8 173h122.5M187.8 179.5h122.5M187.8 186.1h122.5M187.8 192.6h122.5M187.8 199.1h122.5M72.2 201.4h-25.3l-3.4 3.4v46.7l3.4 3.3h25.3"/>
<path d="M74.2 200.8v54.6zM104.6 200.8a1.41 1.41 0 0 1 1.2 .8M104.6 200.8h-32.4v54.6h32.4M104.6 200.8v54.6M105.7 201.4h22.5M105.8 201.6a6.5 6.5 0 0 0 5.8 4.2M105.8 201.6v53M111.6 205.8v44.6M111.6 205.8l35.4 2.2M128.2 201.4h2M128.2 201.4v5.4M130.2 201.4h2v5.7"/>
<path d="M130.2 201.4v5.6M133.6 214.1l.1-.5 .5-.2h9.3l.6 .3 .1 .4M133.6 214.1h10.6M133.6 214.9a7.9 7.9 0 0 0-1.4 4.7v7.8M133.6 214.1v7.3M144.2 216.2a18.9 18.9 0 0 1 1.3 9.2v2M144.2 214.1v13.3M147 208a2.36 2.36 0 0 1 1.9 3v16.4M147 208v19.4M187.8 205.6h122.5M187.8 211.5h122.5M187.8 217.4h122.5"/>
<path d="M127.3 227.4v1.4M128.9 227.4v1.4M132.2 228.8h1.4M132.2 227.4h1.4M132.2 227.4h-5.3v1.4h5.3M132.2 228.8v2.2a26.1 26.1 0 0 0 .9 9.7l.5 .6M133.6 221.2v.2M133.6 221.4v6M133.6 228.8h10.6M133.6 227.4h10.6M133.6 228.8v13.3M136.9 227.4v1.4"/>
<path d="M140.9 227.4v1.4M144.2 228.8v13.3M144.2 228.8h1.3M144.2 227.4h1.3M145.5 228.8v3.6a19.4 19.4 0 0 1-1.3 7.7M145.5 228.8h1.5M145.5 227.4h1.5M147 228.8h1.9M147 227.4h1.9M147 228.8v19.4M148.9 228.8v16.4a2.33 2.33 0 0 1-1.9 3M148.9 227.4v1.4"/>
<path d="M187.8 223.4h122.5M187.8 229.3h122.5M187.8 236.4h122.5M105.7 254.8h22.5M105.8 254.6a1.41 1.41 0 0 1-1.2 .8M111.6 250.4a6.6 6.6 0 0 0-5.8 4.2M128.2 254.8h2M128.2 249.4v5.4M130.2 249.3v5.5M132.2 249.1v5.7h-2M133.6 242.1l.1 .4 .4 .3h9.6l.4-.3 .1-.4M133.6 242.1h10.6"/>
<path d="M147 248.2l-35.4 2.2M187.8 252h122.5M187.8 263h122.5M187.8 273.2h122.5M260 287v5M310 287v5M367.1 287.8v4.2M388.5 287.8v4.2"/>
<circle cx="121.2" cy="18.5" r="3.2"/>
<circle cx="133.5" cy="18.5" r="3.2"/>
<circle cx="144.6" cy="18.5" r="3.2"/>
<circle cx="156.4" cy="18.5" r="3.2"/>
<circle cx="42.1" cy="27.5" r="3.1"/>
<circle cx="42.1" cy="36.7" r="3.1"/>
<circle cx="138.9" cy="38.4" r="2"/>
<circle cx="138.9" cy="38.4" r="2.32"/>
<circle cx="243.1" cy="35.7" r="1.84"/>
<circle cx="243.1" cy="35.7" r="2.43"/>
<circle cx="42.1" cy="54.4" r="3.1"/>
<circle cx="42.1" cy="46.1" r="3.1"/>
<circle cx="42.1" cy="64.4" r="3.1"/>
<circle cx="42.1" cy="75.4" r="3.1"/>
<circle cx="348.5" cy="65.3" r="6.7"/>
<circle cx="348.5" cy="65.3" r="4.7"/>
<circle cx="42.1" cy="85.7" r="3.1"/>
<circle cx="42.1" cy="97" r="3.1"/>
<circle cx="229.9" cy="85.4" r="2.43"/>
<circle cx="229.9" cy="85.4" r="1.84"/>
<circle cx="256.2" cy="85.4" r=".81"/>
<circle cx="256.2" cy="85.4" r="1.83"/>
<circle cx="256.3" cy="85.4" r="2.43"/>
<circle cx="344.7" cy="82.9" r="2.67"/>
<circle cx="42.1" cy="109" r="3.1"/>
<circle cx="86.9" cy="113.6" r="2.01"/>
<circle cx="86.9" cy="113.5" r="1.83"/>
<circle cx="86.9" cy="113.5" r=".35"/>
<circle cx="115.9" cy="147.3" r="3.1"/>
<circle cx="135.5" cy="147.3" r="3.1"/>
</g>
<path d="M74.2 19.4h12.7M80.6 18.4l6.3 1-6.3 1zM86.9 17.8v12.7M86.9 151.5v12.7M74.2 162.6h12.7M80.6 161.6l6.3 1-6.3 1.1zM31.3 228.1h12.7M32.9 228.1l1 6.4h-2zM32.9 228.1v12.7M148.5 228.1h12.7M159.6 228.1l1.1 6.4h-2.1zM159.6 228.1v12.7" fill="none" stroke="#000" stroke-width=".35"/>
<g fill="none" stroke="#000" stroke-width=".3" stroke-dasharray="30.5 1.3 1.3 1.3">
<path d="M135.6 38.4h-.4M138.9 35.1v-.4M142.2 38.4h.4M239.7 35.6h-.7M243.1 32.3v-.8M243.1 39v.7M246.4 35.6h.8M138.9 41.7v.4M344.8 79.5v-1M345.1 65.3h-3M348.5 61.9v-3M348.5 68.6v3"/>
<path d="M351.8 65.3h3M226.6 85.3h-.8M229.9 82v-.8M229.9 88.7v.7M233.2 85.3h.8M252.9 85.3h-.7M256.3 82v-.8M256.3 88.7v.7M259.6 85.3h.8M341.4 82.9h-1M344.8 86.2v1M348.1 82.9h1"/>
</g>
<path d="M239.9 112.8h12.7" fill="none" stroke="#000" stroke-width=".3" stroke-dasharray="30.5 1.3 1.3 1.3" stroke-dashoffset="26.1"/>
<path d="M239.7 59h-25.6M243.1 55.6v-25.6M246.4 59h25.7" fill="none" stroke="#000" stroke-width=".3" stroke-dasharray="30.5 1.3 1.3 1.3" stroke-dashoffset="19.6"/>
<path d="M243.1 62.3v95.4" fill="none" stroke="#000" stroke-width=".3" stroke-dasharray="30.5 1.3 1.3 1.3" stroke-dashoffset="1.8"/>
<path d="M354.1 113.5h-13.6" fill="none" stroke="#000" stroke-width=".3" stroke-dasharray="30.5 1.3 1.3 1.3" stroke-dashoffset="25.6"/>
<path d="M344.8 56.4v-25M348.1 59.7h25" fill="none" stroke="#000" stroke-width=".3" stroke-dasharray="30.5 1.3 1.3 1.3" stroke-dashoffset="19.9"/>
<path d="M341.4 59.7h-25.8" fill="none" stroke="#000" stroke-width=".3" stroke-dasharray="30.5 1.3 1.3 1.3" stroke-dashoffset="19.5"/>
<path d="M344.8 63.1v67.4" fill="none" stroke="#000" stroke-width=".3" stroke-dasharray="30.5 1.3 1.3 1.3" stroke-dashoffset="-1.4"/>
<g fill="none" stroke="#c0c0c0" stroke-width=".3">
<path d="M5 5h410v287h-410zM60 5v5M110 5v5M160 5v5M210 5v10M260 5v5M310 5v5M360 5v5M5 48.5h5M410 48.5h5M5 98.5h5M410 98.5h5"/>
<path d="M5 148.5h10M405 148.5h10M5 198.5h5M410 198.5h5M5 248.5h5M326.6 252.3h88.5M410 244.6v-234.6h-400v277h316.6M415 244.6h-88.4v47.4M326.6 261.9h88.4M326.6 275h88.4M388 275v12.8M60 287v5"/>
<path d="M110 287v5M160 287v5M210 282v10M326.6 287.8h88.4M344.8 287.8v4.2"/>
</g>
<g fill="#000">
<path d="M80.6 18.4l6.3 1-6.3 1zM80.6 161.6l6.3 1-6.3 1.1z"/>
<path d="M108.1 39.6l-.1 .5 .1 .1 .2-.3-.2 .3a.34 .34 0 0 0 .5-.3 .34 .34 0 0 0-.5-.3zM107.3 51.7l.1 .5 .2-.3-.2 .3a.34 .34 0 0 0 .4-.1 .34 .34 0 0 0 0-.4 .34 .34 0 0 0-.5 0zM82.5 66.1l-.1 .5h.6l.1-.1-.4-.1 .4 .1-.1-.3zM78.4 93v.4l.4 .1 .2-.1-.3-.2 .3 .2-.1-.4zM81.6 53.5l2.8 1.8-3.2-.9zM84 61.5v.6l.5-.1-.3-.2 .3 .1v-.3zM82 100.7l-.1 .5 .5 .1 .1-.2-.3-.1 .3 .1-.1-.4zM84.5 82.4l.1 .6 .5-.1-.3-.2 .3 .1v-.3zM86 121.3l-.1 .5h.4l.2-.2h-.3h.3l-.1-.3zM126.2 125.2a.33 .33 0 0 0 0 .6 .33 .33 0 0 0 .5-.3 .33 .33 0 0 0-.5-.3l.1 .3zM73.1 41.2l.1 .5 .5-.1-.3-.2 .3 .1-.1-.4zM142.1 34.2l.8 .7-2.5 2.2zM118.4 49.2l.8 .7-2.5 2.2zM106.6 118.7l1.5 3-.9 .3zM82.3 112.5l2.9 1.7-3.2-.7z"/>
<path d="M159.6 228.1l1.1 6.4h-2.1zM32.9 228.1l1 6.4h-2z"/>
</g>
<path d="M73.3 37.4v-2M73.6 35.4v2M74.2 35.4v2M82.8 37.4v-2M81.2 80.2v3.9M106.6 114.4h-2M120.2 113.7v2M129.7 113.7v2M46.9 126.4v-2M83.8 124.4h5.8M106.6 123.9h-2" fill="none" stroke="#000" stroke-width=".3" stroke-dasharray="1.3 .6" stroke-dashoffset=".6"/>
<g fill="none" stroke="#000" stroke-width=".3" stroke-dasharray="1.3 .6">
<path d="M72.2 37.3h.6M72.2 36.9h.6M72.8 37.3h.1M72.8 36.9h.1M72.8 35.8h-.6M72.9 35.8h-.1M72.9 35.8h.1M72.9 36.9h.1M144.2 38.4h.1M115.9 55.2v10.9M80.7 83.5v.4M125.6 97.4v-.5"/>
<path d="M125.6 97.4v.1M86.1 113.5v.5M86.1 113v.5M86.5 114.2l-.4-.2M86.6 112.8l-.5 .2M86.9 114.5l-.4-.3M87 112.5l-.4 .3M87 112.5l.4 .3M87.3 114.3l-.4 .2M87.4 112.8l.4 .3M87.8 114.1l-.5 .2M87.8 114.1v-.5"/>
<path d="M87.8 113.6v-.5M112.2 110.9v.2M112.2 111.1v-.2M125.6 104.7v.2M130.1 114.2h.1M130.1 112.5l.1 .2M130.2 115.3h.1M130.2 115.3h-.1M130.2 115.3h.6M130.2 114.2h.1M130.2 113.8h.1M130.8 113.8h-.6"/>
<path d="M130.8 114.2h-.6M104.7 124.4v.6M104.8 124.3l.1 .1M104.8 124.3h.1M106.2 124.4l.1-.1M106.2 124.2l.1 .1M106.4 125v-.6"/>
</g>
<g fill="none" stroke="#000" stroke-width=".3" stroke-dasharray="1.3 .6" stroke-dashoffset=".4">
<path d="M115.9 53.4v.8M115.9 53h.8M115.9 52.7h.8M81 86.4h-.8M81.2 84.1l-.4-.6M93.6 86.4h-.8M86.1 113.5l.5-.7M86.5 114.2l-.4-.7M86.6 112.8h.8M87.3 114.3l-.8-.1M87.4 112.8l.4 .8M87.8 113.6l-.5 .7"/>
<path d="M89.6 126.4h.7M89.6 124.4h.7"/>
</g>
<path d="M89.2 80.2v5.3M89.6 81.2v3.3" fill="none" stroke="#000" stroke-width=".3" stroke-dasharray="1.3 .6" stroke-dashoffset="-.1"/>
<path d="M80.7 81.8l.1 1.5M85.1 113.7h1.6M86.6 113.4h-1.5M87.2 113.7h1.6M88.8 113.4h-1.5" fill="none" stroke="#000" stroke-width=".3" stroke-dasharray="1.3 .6" stroke-dashoffset=".8"/>
<path d="M72.5 38.2v-3.6M83.6 113.7h1.4M85 113.4h-1.4M88.9 113.7h1.4M90.3 113.4h-1.4M130.5 112.9v3.7M107.4 124.7h-3.7" fill="none" stroke="#000" stroke-width=".3" stroke-dasharray="1.3 .6" stroke-dashoffset=".7"/>
<path d="M84.1 126.4h5.5" fill="none" stroke="#000" stroke-width=".3" stroke-dasharray="1.3 .6" stroke-dashoffset="-.2"/>
<path d="M102.6 50.1v19.3M125.6 96.2a17.4 17.4 0 0 1 8.9-14M130.2 115.8v-2.2M104.5 124.4h.9M105.6 124.4h1.1" fill="none" stroke="#000" stroke-width=".3" stroke-dasharray="1.3 .6" stroke-dashoffset=".5"/>
<path d="M104.6 114.4h2M120.2 115.7v-2" fill="none" stroke="#000" stroke-width=".3" stroke-dasharray="1.3 .6" stroke-dashoffset="1"/>
<path d="M115.9 66.1v1.6h.8v-1.6zM115.9 52.7v.7h.8v-.7zM115.9 66.1v1.6h.8v-1.6zM115.9 52.7v.7h.8v-.7z" fill-rule="evenodd" fill="#000"/>
<g font-size="7.1">
<text x="349.3" y="259.4">William WANG</text>
<text x="352.8" y="270.7">scie sauteuse</text>
</g>
<text font-size="5.6" x="336.1" y="282.8">scie_sauteuse_WANG</text>
<g font-size="4.7">
<text x="74.2" y="17.3">B</text>
<text x="119.9" y="20.2">1</text>
<text x="132.2" y="20.2">2</text>
<text x="142" y="20.2">13</text>
<text x="153.8" y="20.2">12</text>
<text x="39.5" y="29.2">11</text>
<text x="40.8" y="38.4">5</text>
<text x="40.8" y="47.8">6</text>
<text x="40.8" y="56">3</text>
<text x="40.8" y="66.1">8</text>
<text x="40.8" y="77.1">4</text>
<text x="40.8" y="87.3">7</text>
<text x="39.6" y="98.7">15</text>
<text x="40.8" y="110.7">9</text>
<text x="113.3" y="148.9">14</text>
<text x="132.9" y="148.9">10</text>
<text x="74.2" y="168">B</text>
<text x="190.8" y="162.6">No. article</text>
<text x="231" y="162.6">NUMERO DE PIECE</text>
<text x="294.1" y="162.6">QTE</text>
<text x="332.6" y="166.7">COUPE B-B</text>
<text x="201.1" y="171">1</text>
<text x="217.4" y="171">corps</text>
<text x="78.8" y="174.5">COUPE A-A</text>
<text x="201.1" y="177.5">2</text>
<text x="217.4" y="177.5">bague épaulée</text>
<text x="201.1" y="184">3</text>
<text x="217.4" y="184">excentrique</text>
<text x="201.1" y="190.5">4</text>
<text x="217.4" y="190.5">bague longue</text>
<text x="201.1" y="197.1">5</text>
<text x="217.4" y="197.1">chape</text>
<text x="297.1" y="197.1">1</text>
<text x="201.1" y="203.6">6</text>
<text x="217.4" y="203.6">bague courte</text>
<text x="297.1" y="203.6">1</text>
<text x="201.1" y="210.2">7</text>
<text x="217.4" y="210.2">axe vertical</text>
<text x="297.1" y="210.2">1</text>
<text x="201.1" y="216.2">8</text>
<text x="217.4" y="216.2">vis-axe</text>
<text x="297.1" y="216.2">1</text>
<text x="199.8" y="228">10</text>
<text x="201.1" y="222.1">9</text>
<text x="217.5" y="222.1">scie</text>
<text x="217.5" y="228">tole</text>
<text x="297.1" y="222.1">1</text>
<text x="297.1" y="228">1</text>
<text x="28.5" y="238.7">A</text>
<text x="160.9" y="238.7">A</text>
<text x="199.8" y="234.1">11</text>
<text x="217.5" y="234.1">plaque</text>
<text x="297.1" y="234.1">1</text>
<text x="199.8" y="245.4">12</text>
<text x="217.5" y="240.9">Vis CHC M6-35 - 4.8,</text>
<text x="217.5" y="245.4">Grade A, type 2 - NF E 25-</text>
<text x="297.1" y="245.4">1</text>
<text x="217.5" y="249.9">125</text>
<text x="329.4" y="249.6">Faculté des Sciences et Techniques</text>
<text x="217.5" y="256.5">Anneau élastique pour</text>
<text x="199.8" y="258.7">13</text>
<text x="217.5" y="261">arbre 20 x 1,2 - BS 3673</text>
<text x="297.1" y="258.7">1</text>
<text x="199.8" y="269.8">14</text>
<text x="217.5" y="267.5">Vis FHC M5-16 - 10.9 - NF E</text>
<text x="297.1" y="269.8">5</text>
<text x="217.5" y="272.1">27-160</text>
<text x="217.5" y="277.7">Vis CHC M5-10 - 4.8,</text>
<text x="199.8" y="282.3">15</text>
<text x="217.5" y="282.3">Grade A, type 2 - NF E 25-</text>
<text x="217.5" y="286.8">125</text>
<text x="297.2" y="282.3">1</text>
</g>
<g font-size="4.2">
<text x="297.2" y="170.9">1</text>
<text x="297.2" y="177.4">1</text>
<text x="297.2" y="183.9">1</text>
<text x="297.2" y="190.4">1</text>
</g>
<text font-size="4.1" x="21" y="293.7">Produit d'éducation SOLIDWORKS – A titre éducatif uniquement.</text>
<g font-size="2.8">
<text x="329.5" y="290.7">échelle :2:3</text>
<text x="348" y="290.7">feuille 1 de 1</text>
<text x="371.6" y="290.6">format : A3</text>
<text x="391.4" y="290.6">date : 11/12/2020</text>
</g>
<g font-size="2.5">
<text x="34.6" y="8.2">1</text>
<text x="84.2" y="8.2">2</text>
<text x="134.2" y="8.2">3</text>
<text x="184.2" y="8.2">4</text>
<text x="234.2" y="8.2">5</text>
<text x="284.2" y="8.2">6</text>
<text x="334.2" y="8.2">7</text>
<text x="384.2" y="8.2">8</text>
<text x="6.7" y="24.2">A</text>
<text x="411.7" y="24.2">A</text>
<text x="6.7" y="74.2">B</text>
<text x="411.7" y="74.2">B</text>
<text x="6.7" y="124.2">C</text>
<text x="411.7" y="124.2">C</text>
<text x="6.7" y="174.2">D</text>
<text x="411.7" y="174.2">D</text>
<text x="6.7" y="224.2">E</text>
<text x="6.7" y="274.2">F</text>
<text x="34.6" y="290.2">1</text>
<text x="84.2" y="290.2">2</text>
<text x="134.2" y="290.2">3</text>
<text x="184.2" y="290.2">4</text>
<text x="234.2" y="290.1">5</text>
<text x="286.4" y="289.8">6</text>
</g>
<g font-size="2">
<text x="327.6" y="254">nom :</text>
<text x="327.6" y="264.3">titre :</text>
<text x="327.8" y="277.2">pièce :</text>
</g>
</svg>
